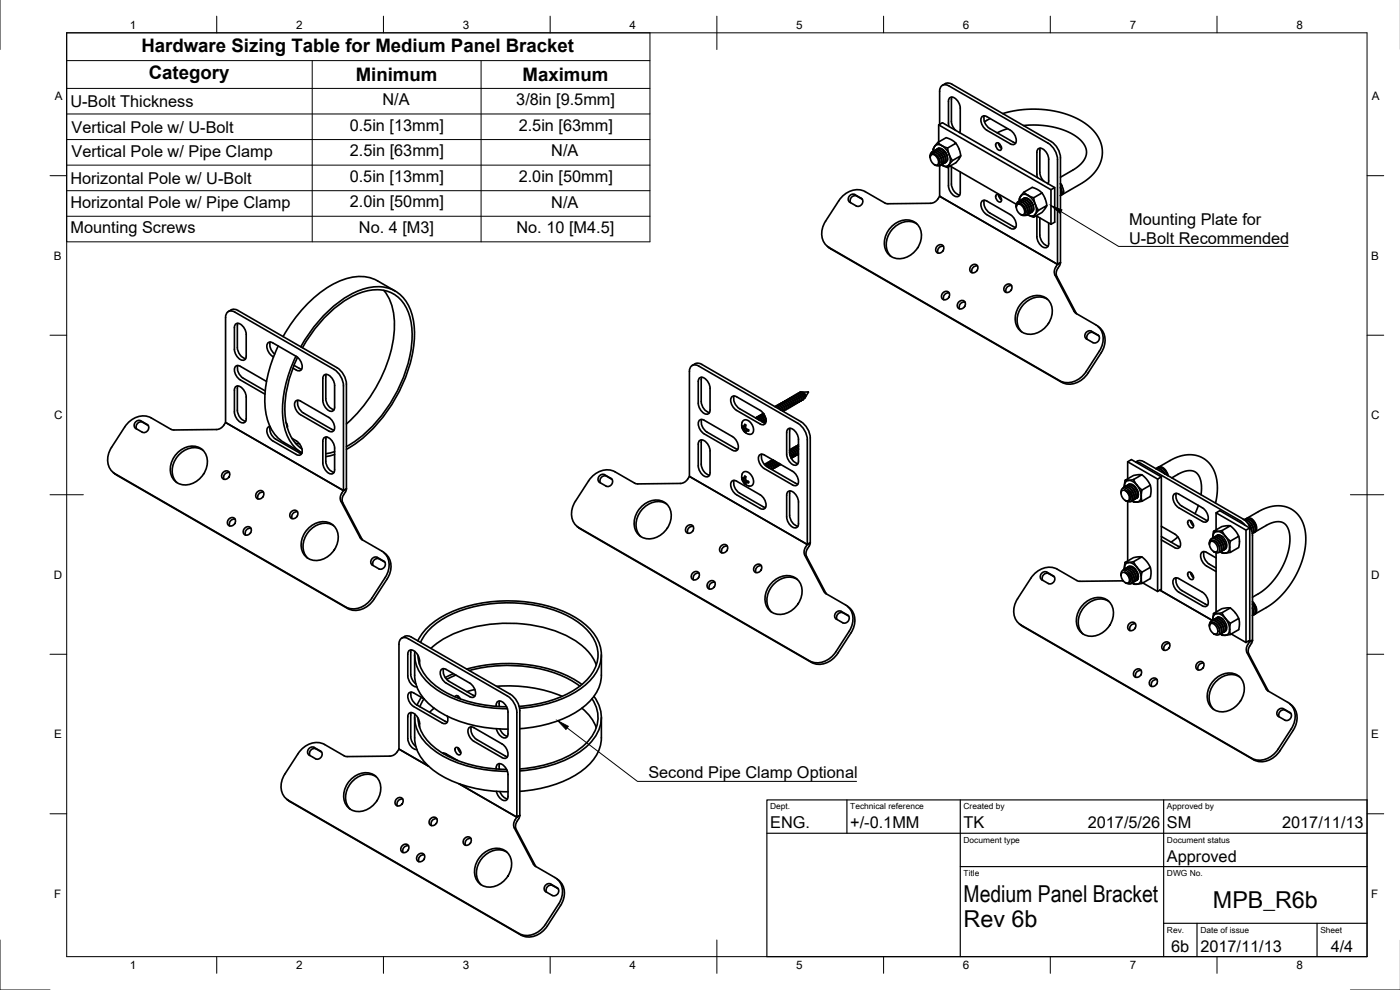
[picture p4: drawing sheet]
<svg xmlns="http://www.w3.org/2000/svg" width="420mm" height="297mm" viewBox="0 0 420 297" stroke-linecap="round" stroke-linejoin="round" font-family="sans-serif">
<!-- layer: Visible -->
<g fill="none" stroke="#000" stroke-width=".5">
<path d="M281.7 37.5v5.1M282 37.3v-9.9a1.73 1.73 0 0 1 .8-1.8 1.73 1.73 0 0 1 2 .2l29.7 17.2a6.3 6.3 0 0 1 2.9 4.9v31.4l.9-.5M282.8 25.6a2.24 2.24 0 0 1 2.9-.3l29.7 17.1a6.3 6.3 0 0 1 2.9 4.9v31.5M284.8 38l-.2-1.1v-6.5a1.18 1.18 0 0 1 .9-1.3 1.18 1.18 0 0 1 1.4 .6l.8 1 .4 1.2 .1 7.1-.2 .8M285.7 29.1l-.1 7.8 .5 1.4 .7 .8M287.8 39.7h.2M294.6 35.1a1.09 1.09 0 0 1 1.5-.1l7.1 4.1a3.4 3.4 0 0 1 1.6 3.9 1.09 1.09 0 0 1-1.6 .2l-7.1-4.1a3.4 3.4 0 0 1-1.5-4zM295.4 34.7a3.5 3.5 0 0 0 1.6 3.9l7.8 4.3M297.2 35.6l-1.8 .9M300.9 34.1l3.9-.9 4.1-.4 4.1 .1 4.1 .6 3.7 1 3.2 1.5 2.9 2 2 2.1 1.3 2.3 .6 2.6-.2 2.6-.9 2.4-1.5 2.1-1.9 1.8-7.6 4.5M302.4 38.6l-3.1 1.2M307.2 37.7l5.6-.1 5 1 2.4 .8 2.1 1.1 1.7 1.2 1.2 1.4 .7 1.3 .2 1.2-.2 1.3-.7 1.3-2.2 2.2-4.7 2.8"/>
<path d="M253 58.7a5.8 5.8 0 0 1 6.7-1.2l5.8 3.4 1 .2 13.3-.2 1.3-.8 .9-1.2 35.4 20.4-.8 1.3-.1 1.5 5.8 11.3 .7 .7 5.9 3.4a5.5 5.5 0 0 1 1 7.9l-3.9 6.1a6.2 6.2 0 0 1-8 2.7l-69.2-39.9a5.5 5.5 0 0 1-1-7.9l3.9-6.2zM255.1 58.6a1.25 1.25 0 0 1 1.4-.2l2 1.1a1.4 1.4 0 0 1 .2 1.8 1.4 1.4 0 0 1-1.7 .5l-2-1.1a1.28 1.28 0 0 1 .1-2.1zM258.8 59.8l-1.7-1a1.46 1.46 0 0 0-1.6 .4 1.46 1.46 0 0 0-.2 1.6M279.4 46.5a1.54 1.54 0 0 1 2 1.2 1.08 1.08 0 0 1 .4 1.1 1.08 1.08 0 0 1-1 .8 2.33 2.33 0 0 1-1.4-3.1zM279.7 45.6l-.5 .6v1M279.7 45.6l.5-.1 .7 .2 1.3 1.2 .5 1.7-.1 .6-.4 .4M279.7 45.6l.5-.1 .6 .3M279.8 46.2l.8 .1 .8 .6 .5 .9 .2 1M279.9 45.5l.6-.3 .7 .1 1.4 1.2 .5 .9 .1 1-.1 .7-.6 .3M280.5 45.2l.5-.3 .8 .1 1.4 1.2 .5 1 .1 .9-.2 .7-.5 .3M280.7 45l.6-.1 .7 .1 1.2 1.2 .7 1.7-.1 .7-.4 .4M280.8 45.8l-.6-.1-.6 .2-.3 .5-.1 .7 .4-.9 1.1 .2 1.1 1.2 .3 1.4-.2 .5-.4 .2-1.1-.3"/>
<path d="M280.8 45.8l1.2 1 .6 1.4-.1 1.2-.9 .3M281 44.9l1-.3 1.2 .6 .9 1.4 .2 1.5M281.3 44.7l.7-.2 .8 .3 .8 .8 .6 .9M281.4 44.6a2.31 2.31 0 0 1 2.8 1.9M281.5 42.7l-1.3 1.8-.1 .9M281.7 44.5l-.1 .1M281.8 46.4l.8 1.4M282 58.9l35.4 20.4 .9-.5M282 49.7v9.2M282.3 46.1l.9 1.4M282.9 45.7l.8 1.5M283.4 45.4l.5 .6"/>
<path d="M283.9 48.7l-.2 .1M284.2 46.5l.1 1.6M284.3 48.1l-.7 .7M284.4 44.4l.5 2M284.6 50.1v5.6a3.4 3.4 0 0 0 2.7 3.3 1.09 1.09 0 0 0 .9-1.2v-6.2M284.9 46.4l.9 1.8M284.9 46.4a2.42 2.42 0 0 1-.7 3.4h-1l-.7-.4 1.9 .9M284.9 46.4a4.2 4.2 0 0 0-3.7-3l-.9 .8-.1 1.1 .6-.1 .6 .2 1.3 1.2 .6 1.6-.1 .7-.4 .4M285.1 49.8l19.9 11.5M285.5 50.1v5.1a3.5 3.5 0 0 0 2.5 3.3M285.8 48.2l2.5-1.5-1.4 2.1-2.5 1.5zM286.9 43l-2.5 1.4-1.7-.7-1.2-1 2.5-1.4 1.6 .7 1.2 .9 .6 .9 .6 1.4 .3 1.5"/>
<path d="M299.1 42.9a1.44 1.44 0 0 1 1.2 2.2 1.44 1.44 0 0 1-1.2-2.2zM299.1 58.4a1.44 1.44 0 0 1 1.2 2.2 1.44 1.44 0 0 1-1.2-2.2zM299.7 43l.2 .7 .7 .8M299.7 58.5l.2 .7 .7 .8M306.3 58.8l-.5 .9 .1 .6M306.3 58.8l-.3 1.5M306.5 59.9l.6-.1 .7 .1 1.3 1.2 .6 1.7-.1 .7-.4 .4M306.9 59.8l.9-.3 1.2 .7 1 1.3 .2 1.5M307.1 59.6l.7-.1 .8 .3 .8 .6 .6 1M307.3 59.5a2.31 2.31 0 0 1 2.7 1.9M307.3 57.7l1.2 .9M307.5 59.4l-.1 .1"/>
<path d="M308.5 58.6l1.3 1.1 .9 1.7M308.5 58.6a1.6 1.6 0 0 0-2.2 .2M310.2 59.3l.5 2.1M311.4 53.3l-.2-1.1v-6.5a1.18 1.18 0 0 1 .8-1.3 1.18 1.18 0 0 1 1.4 .6l.8 1 .5 1.2v7.1l-.2 .8M312.2 44.5l-.1 7.7 .6 1.4 .6 .8M312.7 57.9l-1.2-1-1.7-.7-2.5 1.5-1 1.1M312.7 57.9l1 1.7 .5 2.1M312.7 57.9l-2.5 1.4-1.7-.7M314.3 55h.3M315.4 56.9v10.4M316.5 56.3l-1.1 .6-33.7-19.4 1.1-.7 33.7 19.5v10.4l-1.1 .6M318.3 56.4l.3 1.3-.3 1"/>
<path d="M318.3 55.2l.6 1.1 .3 1M318.3 56.2l.4 1.5-.4 1M318.3 56.2l.3 .7M318.3 55.1l.4 .6-.4-.6M318.3 58.7h.1M319.2 57.3l-.2 .6-.4 .4M319.2 57.3a1.07 1.07 0 0 1-.8 1.2M248.3 73.9l1.1 .8 69.2 40a6.2 6.2 0 0 0 7.9-2.8l4-6.1a5.6 5.6 0 0 0-1.1-8M267.8 67.7a5.1 5.1 0 0 1 8.2 .6 6.8 6.8 0 0 1-7.7 9.1 5 5 0 0 1-2.2-7.3zM275.1 67.2a6.3 6.3 0 0 0-8.8 4.4 5.3 5.3 0 0 0 1.1 5.3M281.3 73.8a1.15 1.15 0 0 1 1.8 0 1.15 1.15 0 0 1-.4 1.8 1.15 1.15 0 0 1-1.8-.1 1.15 1.15 0 0 1 .4-1.7zM283.1 73.9a1.5 1.5 0 0 0-1.6 2"/>
<path d="M291.6 79.7a1.15 1.15 0 0 1 1.7 0 1.15 1.15 0 0 1-.4 1.8 1.15 1.15 0 0 1-1.7-.1 1.15 1.15 0 0 1 .4-1.7zM293.4 79.8a1.5 1.5 0 0 0-1.7 2M294.6 60.4a1.09 1.09 0 0 1 1.5-.1l7.1 4.1a3.4 3.4 0 0 1 1.6 4 1.09 1.09 0 0 1-1.6 .1l-7.1-4.1a3.4 3.4 0 0 1-1.5-4zM295.4 60.1a3.5 3.5 0 0 0 1.6 3.8l7.8 4.3M305.2 61.4a1.54 1.54 0 0 1 2.1 1.2 1.08 1.08 0 0 1 .3 1.1 1.08 1.08 0 0 1-.9 .8 2.33 2.33 0 0 1-1.5-3.1zM305.5 60.6l-.4 .5-.1 1M305.5 60.6l.6-.2 .6 .2 1.3 1.2 .6 1.7-.1 .6-.4 .5M305.5 60.6l.5-.2 .7 .3M305.7 61.1l.7 .1 .8 .6 .6 .9 .1 1M305.8 60.4l.5-.2h.7l1.4 1.2 .5 1.1 .2 .8-.2 .7-.5 .3M306.1 60.2l.5-.1 .7 .2 1.3 1.2 .5 1.7-.1 .6-.4 .4M306.1 60.2l-.1 .1"/>
<path d="M306.3 60.1l.6-.3 .7 .1 1.4 1.2 .5 1 .1 .9-.1 .7-.6 .3M306.7 60.7l-.6-.1-.6 .2-.4 .6-.1 .7 .5-.9 1 .1 1.1 1.2 .3 1.4-.2 .5-.3 .3-1.1-.4M306.7 60.7l1.1 1 .7 1.4-.2 1.2-.3 .3h-.5M307.6 61.3l.8 1.4M308.2 61l.8 1.4M308.3 64.4l.2 .1M308.7 60.6l.9 1.5M309.3 60.3l.4 .6M310 61.4l.2 1.6M310.2 63l-.7 .7 .2-.1M310.7 64.3l-.4 .6a.32 .32 0 0 1-.2 .3 .32 .32 0 0 1-.4-.2l-1.2-.5M310.7 61.4l.5 1a.82 .82 0 0 1 .4 .8 .82 .82 0 0 1-.6 .7l-.3 .4"/>
<path d="M310.7 64.3a1.51 1.51 0 0 1-2.2 .2M310.7 61.4l.4 1.6-.4 1.3M311 64.7l4.4 2.6M311.2 64.9v6.1a3.4 3.4 0 0 0 2.6 3.3 1.09 1.09 0 0 0 .9-1.2v-6.2M311.7 63.1l2.5-1.4-1.5 2-2.5 1.5M312.1 65.4v5.1a3.5 3.5 0 0 0 2.5 3.3M318.3 78.8l-.1 .2a6.5 6.5 0 0 0-1.2 3.6l6.1 11.5M68.3 93.6l-.5 1-.1 .7v31.5l35.4 20.4-.8 1.3-.1 1.5 5.8 11.3 .7 .6 5.9 3.4a5.5 5.5 0 0 1 1 7.9l-3.9 6.2a6.2 6.2 0 0 1-8 2.7l-69.2-40a5.5 5.5 0 0 1-1-7.9l3.9-6.1a6.2 6.2 0 0 1 8-2.7l5.8 3.4 1 .2 13.3-.2 1.3-.8 .9-1.2 35.4 20.4 .9-.5-.9 .5v-31.5a6.3 6.3 0 0 0-2.9-4.9l-29.7-17.1a1.86 1.86 0 0 0-2.2-.1zM68.5 93.5a2.24 2.24 0 0 1 2.9-.3l29.7 17.1a6.3 6.3 0 0 1 2.9 4.9v31.5M70.6 97.4a1.57 1.57 0 0 1 2.4 .6l.6 1.1 .3 1.2v6.5a1.18 1.18 0 0 1-.8 1.3 1.18 1.18 0 0 1-1.5-.6l-1-1.5-.2-1.2v-6.5zM71.4 97l-.2 7.3a3.5 3.5 0 0 0 2.5 3.3M115.2 87.1a17.6 17.6 0 0 1 2.9 14.1 44.1 44.1 0 0 1-14.1 26"/>
<path d="M118.6 87.3l-5.3-3a12.7 12.7 0 0 0-11.6 .1 38.6 38.6 0 0 0-16.7 16.6M283.1 87.8a1.15 1.15 0 0 1 1.7 0 1.15 1.15 0 0 1-.4 1.8 1.15 1.15 0 0 1-1.7-.1 1.15 1.15 0 0 1 .4-1.7zM284.9 87.9a1.5 1.5 0 0 0-1.7 2M287.8 90.5a1.15 1.15 0 0 1 1.8 .1 1.15 1.15 0 0 1-.4 1.7 1.15 1.15 0 0 1-1.8 0 1.15 1.15 0 0 1 .4-1.8zM289.6 90.6a1.5 1.5 0 0 0-1.6 2.1M301.8 85.6a1.15 1.15 0 0 1 1.8 .1 1.15 1.15 0 0 1-.4 1.7 1.15 1.15 0 0 1-1.8-.1 1.15 1.15 0 0 1 .4-1.7zM303.6 85.7a1.5 1.5 0 0 0-1.6 2M307.1 90.4a5.1 5.1 0 0 1 8.2 .6 6.8 6.8 0 0 1-7.7 9.1 5 5 0 0 1-2.3-7.3zM314.4 89.8a6.3 6.3 0 0 0-8.9 4.4 5.3 5.3 0 0 0 1.1 5.4M326.1 99.6a1.25 1.25 0 0 1 1.4-.2l2 1.1a1.4 1.4 0 0 1 .2 1.8 1.4 1.4 0 0 1-1.7 .5l-2-1.1a1.28 1.28 0 0 1 .1-2.1zM70.6 116.2a1.57 1.57 0 0 1 2.4 .6l.6 1.1 .3 1.2v6.5a1.18 1.18 0 0 1-.8 1.3 1.18 1.18 0 0 1-1.5-.6l-1-1.5-.2-1.2v-6.5zM71.4 115.8l-.2 7.3a3.5 3.5 0 0 0 2.5 3.3"/>
<path d="M71.4 109.7a3.5 3.5 0 0 0 1.6 3.8l6.6 3.8M80 114.5l-7.9-4.6a1.18 1.18 0 0 0-1.5 .1 1.18 1.18 0 0 0-.2 1.5l.5 1.2 .7 1 7.9 4.6M81.1 102.6a3.5 3.5 0 0 0 1.3 3.6M82.1 107.1a3.5 3.5 0 0 1-1.8-4.1 1.09 1.09 0 0 1 1.5-.1l7.1 4a3.4 3.4 0 0 1 1.6 4 1.09 1.09 0 0 1-1.6 .1l-1-.6M83.5 103.8a34.3 34.3 0 0 0-3.5 21 12 12 0 0 0 5.3 8l5.3 3.1M88.2 109.6l2.3 1.2M88.8 106.9a34.3 34.3 0 0 0-3.5 21 12 12 0 0 0 5.3 8M89.3 107.2a31.4 31.4 0 0 0-3.1 21.1 11.1 11.1 0 0 0 4.4 6.4M90.3 104a38.4 38.4 0 0 1 17.2-16.7 11.5 11.5 0 0 1 13.7 2.2 19.2 19.2 0 0 1 2.8 15.3 44.8 44.8 0 0 1-18.6 29.2l-1.4 .8M90.8 104.3a37.1 37.1 0 0 1 16.2-16 12 12 0 0 1 12 .5 13.5 13.5 0 0 1 4.7 10.4 41.1 41.1 0 0 1-10.2 26.7l-2.5 2.8-2.7 2.4-4.3 2.9M97.1 112.7a1.57 1.57 0 0 1 2.4 .7l.7 1.1 .2 1.1v6.6a1.18 1.18 0 0 1-.8 1.3 1.18 1.18 0 0 1-1.4-.7l-1.1-1.5-.2-1.2v-6.5zM97.9 112.3l-.1 7.3a3.5 3.5 0 0 0 2.5 3.3"/>
<path d="M207.5 109.8l-.5 1-.1 .7v31.4l35.4 20.5-.8 1.3-.1 1.5 5.8 11.2 .7 .7 5.9 3.4a5.5 5.5 0 0 1 1 7.9l-3.9 6.1a6.2 6.2 0 0 1-8 2.8l-69.2-40a5.5 5.5 0 0 1-1-7.9l3.9-6.1a6.2 6.2 0 0 1 8-2.7l5.9 3.4 .9 .2 13.3-.2 1.3-.8 .9-1.3 35.4 20.5 .9-.5-.9 .5v-31.5a6.3 6.3 0 0 0-2.8-4.9l-29.8-17.1a1.86 1.86 0 0 0-2.2-.1zM207.7 109.7a2.24 2.24 0 0 1 2.9-.4l29.7 17.2a6.3 6.3 0 0 1 2.9 4.9v31.5M209.8 113.6a1.57 1.57 0 0 1 2.4 .6l.7 1.1 .2 1.2v6.5a1.18 1.18 0 0 1-.8 1.3 1.18 1.18 0 0 1-1.4-.6l-1.1-1.5-.2-1.2v-6.6zM210.6 113.2l-.2 7.3a3.5 3.5 0 0 0 2.5 3.3M219.5 119.2a1.09 1.09 0 0 1 1.6-.2l7 4.1a3.4 3.4 0 0 1 1.6 4 1.09 1.09 0 0 1-1.6 .1l-7-4.1a3.4 3.4 0 0 1-1.6-3.9zM220.3 118.8a3.5 3.5 0 0 0 1.6 3.8l7.8 4.3M236.4 119.9l.6-.2 .9 .5 .4 1.1-.2 .3-.3 .1M236.6 119.7h.6l.7 .5 .4 .9-.2 .5M236.9 119.6l.7-.3 .8 .6 .4 1-.1 .4h-.4M237.2 119.4l.6-.1 .7 .6 .4 .9-.3 .5M237.5 119.3l.6-.3 .9 .6 .4 1-.2 .4h-.3M237.6 119.8l.6 .5 .1 .7"/>
<path d="M237.7 119.1l.6-.1 .8 .5 .4 .9-.3 .6M238.1 118.9l.6-.2 .9 .6 .3 1-.1 .3-.4 .1M238.1 119.5l.6 .5 .2 .7M238.3 118.7h.6l.7 .5 .4 .9-.2 .6M238.6 118.6l.7-.2 .8 .5 .4 1.1-.1 .3-.4 .1M238.7 119.2l.6 .5 .1 .6M238.8 118.4h.7l.7 .5 .4 .9-.3 .5M239.2 118.3l.7-.3 .8 .6 .4 1.1-.2 .3h-.3M239.3 118.9l.6 .4 .1 .7M239.4 118.1l.7-.1 .7 .6 .3 .9-.2 .5M239.8 118.5l.6 .5 .2 .7M240.2 117.7l.6 .1 .6 .6 .2 .6-.1 .5"/>
<path d="M240.4 118.2l.6 .5 .1 .7M240.4 117.7l-.4 .1M240.4 117.7l.6 .4 .5 .7v.6l-.4 .2M240.4 117.7l-.6 .3M240.5 117.7h.5l.5 .4 .3 .7-.2 .3M240.7 117.7l1.9-.1-.8 1.5M240.9 117.9l.7 .5 .1 .7M329.8 100.8l-1.7-1a1.46 1.46 0 0 0-1.6 .4 1.46 1.46 0 0 0-.2 1.6M40.8 126.5a1.25 1.25 0 0 1 1.4-.3l2 1.2a1.4 1.4 0 0 1 .2 1.7 1.4 1.4 0 0 1-1.7 .6l-2-1.1a1.28 1.28 0 0 1 .1-2.1zM44.5 127.7l-1.7-1a1.46 1.46 0 0 0-1.6 .4 1.46 1.46 0 0 0-.2 1.6M53.5 135.6a5.1 5.1 0 0 1 8.2 .6 6.8 6.8 0 0 1-7.7 9.1 5 5 0 0 1-2.2-7.3zM60.8 135a6.3 6.3 0 0 0-8.8 4.4 5.3 5.3 0 0 0 1.1 5.4"/>
<path d="M81 128a1.48 1.48 0 0 0-.7 2.2l.8 1.4 .7 .7 7.1 4.1a1.18 1.18 0 0 0 1.6-.1 1.18 1.18 0 0 0 .1-1.5l-.4-1.2a4.9 4.9 0 0 0-2.6-2.1M81.1 128.1a3.6 3.6 0 0 0 1.6 3.7l7.8 4.3M85.9 126.8l.3 .7v.7M86.1 127.8l.2 .1M88.6 120.5a1.09 1.09 0 0 1 1.6-.2l8.5 4.9a3.4 3.4 0 0 1 1.5 4 1.09 1.09 0 0 1-1.5 .1l-8.5-4.9a3.4 3.4 0 0 1-1.6-3.9zM88.7 133l1.2 .2M89.4 120.1a3.5 3.5 0 0 0 1.6 3.8l9.3 5.1M96.9 138.9a3.4 3.4 0 0 0 2.6 3.3 1.09 1.09 0 0 0 .9-1.2v-6.6a3.4 3.4 0 0 0-2.6-3.3 1.09 1.09 0 0 0-.9 1.3v6.5M97.9 131.1l-.1 7.3a3.5 3.5 0 0 0 2.5 3.3M98.2 131.2l-.4 .2M100.4 135.5l-2.6 .6M100.4 136.4l-2.6 .6"/>
<path d="M209.8 132.3a1.57 1.57 0 0 1 2.4 .7l.7 1.1 .2 1.2v6.5a1.18 1.18 0 0 1-.8 1.3 1.18 1.18 0 0 1-1.4-.6l-1.1-1.6-.2-1.1v-6.6zM209.8 126.2a1.09 1.09 0 0 1 1.5-.1l8.5 4.9a3.4 3.4 0 0 1 1.5 3.9 1.09 1.09 0 0 1-1.5 .2l-8.5-4.9a3.4 3.4 0 0 1-1.5-4zM210.6 132l-.2 7.3a3.5 3.5 0 0 0 2.5 3.3M210.6 125.9a3.5 3.5 0 0 0 1.6 3.8l9.2 5.1M222.7 128.2l.2 .3M222.9 128l.2 .1M222.9 128.5l.2 .4M222.9 128l-.2-.2v.4M222.9 128v.1M222.9 128.1a1.2 1.2 0 0 1 .7 1.4M222.9 128.1l-.2 .1M223 126.2l.6-.2 .8 .1 .7 .5 .6 .9 .4 1.8-.2 .6-.6 .4a2.64 2.64 0 0 1-2.3-4.1z"/>
<path d="M223.1 128.9l.2 .4M223.2 128.3l-.3 .2M223.3 127.8l.2-.5 .3 .4a.84 .84 0 0 0 .8 1.2v.4h-.4M223.3 127.8l-.2 .3M223.3 129.3l.2 .3M223.5 128.7l-.4 .2M223.6 127.4l-.1 .6-.4 .1M223.6 127.7l-.3 .1M223.6 129.5l-.1 .1M223.6 129.1l-.3 .2M223.6 129.5h.1M223.7 129.5l.1 .3-.3-.2"/>
<path d="M223.8 129.3l-.1 .2M224.2 129.3h-.4M224.4 129l-.2 .3M224.7 129.2l-.6-.2-.3 .3M226.9 125.5l.7 .4M227 125.2l.5-.1 .6 .3 .7 1.2M227.5 125.7l.6 .5M227.6 124.9l.6-.1 .7 .5 .4 .8-.1 .6v-.7l-.6-.8-.7-.4-.5 .3M227.8 126l-1-.6 .4-.2 .6 .1 .9 1.2M227.8 136.6a1.09 1.09 0 0 1 1.6-.1l8.5 4.9a3.4 3.4 0 0 1 1.5 4 1.09 1.09 0 0 1-1.5 .1l-8.5-4.9a3.4 3.4 0 0 1-1.6-4zM228 124.8l.6-.3 .9 .6 .3 1.1-.1 .3h-.4M228 125.3l.6 .5 .2 .7"/>
<path d="M228.2 124.6h.9l.8 1.1M228.6 125l.6 .5 .1 .7M228.6 136.3a3.5 3.5 0 0 0 1.7 3.8l9.2 5.1M228.7 124.3l.5-.1-.7 .3M229.1 124.1h.1M229.1 124.7l.6 .4M229.9 126.2h.1M229.9 126.2l-.2 .3M229.9 139.1h.6l.6 .4 .4 .7 .1 .6-.2-.8-.6-.7-.7-.2-.5 .2M229.9 139.1h.1M230.2 139l.7-.3 .8 .6 .4 1.1-.2 .3h-.3M230.3 139.6l.5 .4 .2 .5"/>
<path d="M230.4 138.8l.7-.1 .7 .6 .4 .9-.3 .5M230.8 138.7l.6-.3 .9 .6 .3 1.1-.1 .3h-.4M230.8 139.2l.6 .5 .2 .7M231 138.5l.6-.1 .7 .6 .4 .9-.2 .5M231.3 138.4l.7-.3 .8 .6 .4 1-.1 .4h-.4M231.4 138.9l.6 .5 .1 .7M231.9 138h.1M232 138.6l.6 .5 .1 .6M232 138.1l-.5 .1M232.6 122h.8l.8 1M232.7 122h.8l.8 1M232.7 138.4l.6 1-.3 .7"/>
<path d="M233 138.6l.3 .8M233.2 121.7l.6-.1 .6 .4 .5 .7v.7l-.2-.9-.5-.7-.7-.2-.5 .3M233.6 121.5l.6-.2 .8 .5 .5 1.1-.2 .3-.3 .1M233.6 122.1l.6 .4 .2 .6M233.7 139v.6l-.4 .2M233.8 121.3h.6l.7 .5 .4 .9-.2 .6M233.8 139.1l-.2 .7M234.1 121.2l.7-.2 .8 .5 .4 1.1-.1 .3h-.4M234.2 121.8l.6 .5 .1 .6M234.3 139.3l-.5 .1M234.3 139.3l-.2 .1M234.3 121l.7-.1 .7 .6 .4 .9-.3 .5"/>
<path d="M234.7 120.9l.7-.3 .8 .6 .4 1.1-.2 .3h-.3M234.8 121.4l.6 .5 .1 .7M234.9 120.7l.7-.1 .7 .6 .3 .9-.2 .5M235.3 120.6l.6-.3 .9 .6 .3 1-.1 .4h-.4M235.3 121.1l.6 .5 .2 .7M235.5 120.4l.6-.1 .7 .5 .4 .9-.2 .6M235.8 120.2l.7-.2 .8 .6 .4 1-.2 .3-.3 .1M235.9 120.8l.6 .5 .1 .7M236 120h.7l.7 .5 .4 .9-.3 .6M236.3 128.9a1.57 1.57 0 0 1 2.5 .6l.6 1.1 .2 1.2v6.5a1.18 1.18 0 0 1-.8 1.3 1.18 1.18 0 0 1-1.4-.6l-1.1-1.5-.2-1.2v-6.5zM236.4 120.5l.6 .5 .2 .6M237 135.1l.6 .3 .5 .6 .2 .7-.2 .5"/>
<path d="M237 135.7l.7 1.1-.2 .7M237 135.2l.7 .3 .5 .8v.7l-.4 .2M237 135.1l.7-.2 .8 .6 .3 1-.1 .3-.4 .1M237 120.2l.6 .4 .2 .7M237.1 136.5l.1 .5M237.1 128.5l-.1 7.3a3.5 3.5 0 0 0 2.5 3.3M237.2 134.9h.6l.7 .5 .4 .9-.3 .5M237.5 134.8l.7-.3 .8 .6 .4 1.1-.2 .3h-.3M237.6 135.4l.6 .4 .1 .7M237.7 134.6l.7-.1 .7 .6 .4 .9-.3 .5M237.8 136.8l-.2-.6-.6-.5 .7 1 .1 .5-.3 .3M238.1 134.5l.7-.3 .8 .7"/>
<path d="M238.1 135l.6 .5 .2 .7M238.3 134.3l.6-.1 .7 .5M238.7 134.7l.6 .5 .1 .7M238.8 133.9h.8M239.3 134.4l.3 .2M239.4 136.2h.2M239.6 133.5l-.4 .3M239.6 133.5l-.2 .1M239.6 134l-.5-.1-.5 .2M338.4 138.5l9 5.2M340.8 138.6l1.3-.4 1.2 .4 29.8 17.1a6.3 6.3 0 0 1 2.8 4.9v31.5M340.9 138.7l1.5 .4 29.8 17.1 1.5 1.4"/>
<path d="M34 141.8l1.1 .8 69.2 39.9a6.2 6.2 0 0 0 7.9-2.7l4-6.1a5.6 5.6 0 0 0-1.1-8M67 141.7a1.15 1.15 0 0 1 1.8 0 1.15 1.15 0 0 1-.4 1.8 1.15 1.15 0 0 1-1.7-.1 1.15 1.15 0 0 1 .3-1.7zM68.8 155.7a1.15 1.15 0 0 1 1.7 0 1.15 1.15 0 0 1-.4 1.8 1.15 1.15 0 0 1-1.7-.1 1.15 1.15 0 0 1 .4-1.7zM68.8 141.8a1.5 1.5 0 0 0-1.6 2M70.6 155.8a1.5 1.5 0 0 0-1.7 2M73.5 158.4a1.15 1.15 0 0 1 1.8 .1 1.15 1.15 0 0 1-.4 1.7 1.15 1.15 0 0 1-1.8-.1 1.15 1.15 0 0 1 .4-1.7zM75.3 158.5a1.5 1.5 0 0 0-1.6 2M77.3 147.6a1.15 1.15 0 0 1 1.7 0 1.15 1.15 0 0 1-.4 1.8 1.15 1.15 0 0 1-1.7-.1 1.15 1.15 0 0 1 .4-1.7zM79.1 147.7a1.5 1.5 0 0 0-1.7 2M87.5 153.5a1.15 1.15 0 0 1 1.8 0 1.15 1.15 0 0 1-.4 1.8 1.15 1.15 0 0 1-1.8-.1 1.15 1.15 0 0 1 .4-1.7zM89.3 153.6a1.5 1.5 0 0 0-1.6 2M92.8 158.3a5.1 5.1 0 0 1 8.2 .6 6.8 6.8 0 0 1-7.7 9 5 5 0 0 1-2.3-7.2z"/>
<path d="M100.1 157.7a6.3 6.3 0 0 0-8.9 4.4 5.3 5.3 0 0 0 1.1 5.4M104 146.7l-.1 .2a6.5 6.5 0 0 0-1.2 3.5l6.1 11.6M173.2 158l1.1 .8 69.2 39.9a6.2 6.2 0 0 0 7.9-2.7l4-6.1a5.6 5.6 0 0 0-1.1-8M180 142.7a1.25 1.25 0 0 1 1.4-.3l2 1.1a1.4 1.4 0 0 1 .2 1.8 1.4 1.4 0 0 1-1.7 .6l-2-1.2a1.28 1.28 0 0 1 .1-2zM183.7 143.9l-1.7-1a1.46 1.46 0 0 0-1.6 .4 1.46 1.46 0 0 0-.2 1.6M192.8 151.8a5.1 5.1 0 0 1 8.1 .6 6.8 6.8 0 0 1-7.6 9 5 5 0 0 1-2.3-7.2zM200.1 151.2a6.3 6.3 0 0 0-8.9 4.4 5.3 5.3 0 0 0 1.1 5.4M206.3 157.8a1.15 1.15 0 0 1 1.7 .1 1.15 1.15 0 0 1-.4 1.7 1.15 1.15 0 0 1-1.7 0 1.15 1.15 0 0 1 .4-1.8zM208 157.9a1.5 1.5 0 0 0-1.6 2.1M219.5 144.5a1.09 1.09 0 0 1 1.6-.1l7 4.1a3.4 3.4 0 0 1 1.6 3.9 1.09 1.09 0 0 1-1.6 .1l-7-4a3.4 3.4 0 0 1-1.6-4zM220.3 144.1a3.5 3.5 0 0 0 1.6 3.8l7.8 4.4M222.7 143.7l.2 .3"/>
<path d="M222.9 143.6h.2M222.9 144l.2 .4M222.9 143.6l-.2-.3v.4M222.9 143.6v.1M222.9 143.7a1.2 1.2 0 0 1 .7 1.3M222.9 143.7h-.2M223 141.8l.6-.3 .8 .1 .7 .6 .6 .8 .4 1.8-.2 .7-.6 .3a2.64 2.64 0 0 1-2.3-4zM223.1 144.4l.2 .4M223.2 143.8l-.3 .2M223.3 143.3l.2-.4 .3 .3a.84 .84 0 0 0 .8 1.2v.5l-.4-.1M223.3 143.3l-.2 .3M223.3 144.8l.2 .3"/>
<path d="M223.5 144.2l-.4 .2M223.6 142.9l-.1 .6-.4 .1M223.6 143.2l-.3 .1M223.6 145l-.1 .1M223.6 144.7l-.3 .1M223.6 145h.1M223.7 145l.1 .3-.3-.2M223.8 144.8l-.1 .2M224.2 144.8h-.4M224.4 144.6l-.2 .2M224.7 144.7l-.6-.2-.3 .3M230.8 140.4l-.6-.8-.8-.2 .9 .2 .6 .9"/>
<path d="M236.3 147.7a1.57 1.57 0 0 1 2.5 .6l.6 1.1 .2 1.2v6.5a1.18 1.18 0 0 1-.8 1.3 1.18 1.18 0 0 1-1.4-.6l-1.1-1.5-.2-1.2v-6.5zM237.1 147.3l-.1 7.3a3.5 3.5 0 0 0 2.5 3.3M336.7 147.2a1.54 1.54 0 0 1 2 1.2 1.08 1.08 0 0 1 .3 1.2 1.08 1.08 0 0 1-.9 .7 2.33 2.33 0 0 1-1.4-3.1zM336.9 146.5l.5-.4h.7l.8 .4 .7 .8 .6 .9 .2 1-.2 .7-.5 .3M337.3 146.2l.5-.2 .7 .2 1.3 1.2 .6 1.7-.1 .6-.4 .5M337.4 145.9v.2M337.5 147l1.4 .8 .9 1.6M337.5 147l.7 .5 .7 .7 .3 .9v.8M337.5 147l1.2 1.1 .5 1.4-.1 .5-.3 .4-1.1-.2M337.6 146l.6-.3 .7 .1 1.4 1.3 .5 1 .1 .9-.2 .6-.5 .3M337.7 144.1l2.5-1.4 2.5-.3-2.5 1.5zM337.7 144.1l-.3 1.8"/>
<path d="M337.8 145.9l.6-.2 .6 .1 1.4 1.2 .6 1.7-.1 .7-.4 .4M338.2 145.7l.6-.3 .6 .1 1.5 1.2 .5 1 .1 .9-.2 .7-.5 .3M338.4 145.5l.6-.1 .6 .1 1.3 1.2 .7 1.6-.1 .8-.4 .4M338.4 143.7v-5.2l1.1-.6 9 5.2v33.7l-1.1 .7-4.4-2.6M338.4 150.4v17.9M338.6 145.4a1.98 1.98 0 0 1 2.6 1.4l.5 1.4-.2 .8-.4 .5M338.8 147.2l.9 1.5M338.9 145.3l-.2 .1M339.3 147.8l-1-1.1-1-.3-.7 .5-.2 1.1M339.3 147.8l.6 1.6-.1 .7-.4 .4M339.3 147.8l.5 1.6M339.5 146.9l.8 1.4"/>
<path d="M339.7 150.2l.5 .4h1M339.8 149.4l-.3 1-1 .1M339.8 150.2l1.4 .4M340 146.6l.9 1.4M340.2 143.9l1 1.7M340.6 146.2l.8 1.5M341.1 149.5h.1M341.2 145.6l1 1.6 .3 1.6M341.2 145.6a2.42 2.42 0 0 0-3.3-1.1l-.5 1.4M341.2 145.6l.9 .9a.98 .98 0 0 1 .5 1.5l-.1 .8M341.4 149.3h.1M342.5 148.8a1.6 1.6 0 0 1-1.3 1.8"/>
<path d="M342.5 148.8l.1 .9a.43 .43 0 0 1 .1 .5 .43 .43 0 0 1-.4 .3l-1.1 .1M342.7 142.4l1.5 1.5 1 1.7M345.2 145.6l.2 1.5-.2 1.9-2.5 1.4M345.2 145.6l-2.5 1.4M347.2 140.5l.7-.3 1 .4 .9 .9 .6 1.1M347.4 140.3l.7-.1 1 .4 .8 .9 .6 1.2M347.6 140.2a2.07 2.07 0 0 1 2.7 1.6l.3 .9M347.7 140.1l4.5-2.5 3-1 3.3-.1 2.8 1.1 1.2 .9 1 1.2 1.4 3.1 .5 3.8-.6 4.4M348.5 157.9l4 2.3a3.4 3.4 0 0 1 1.6 4 1.09 1.09 0 0 1-1.6 .1l-4-2.3M348.5 143.1l-1.1 .6v33.8M349 141.4l.6 .8M349.4 142.1l-1.2-1.3-.7-.2h-.6l.6-.1 .8 .3 1.3 1.4"/>
<path d="M351.7 143.4l2.4-1.4 1.7-.6 1.5-.2 1.3 .4 1.1 1 .6 1.5 .3 2-.2 2.3M352.2 148.4a1.09 1.09 0 0 1 1.6-.1l7 4.1a3.4 3.4 0 0 1 1.6 3.9 1.09 1.09 0 0 1-1.6 .1l-7-4a3.4 3.4 0 0 1-1.6-4zM353 148a3.5 3.5 0 0 0 1.7 3.8l7.8 4.4M356.7 156.2a1.44 1.44 0 0 1 1.2 2.1 1.44 1.44 0 0 1-1.2-2.1zM357.3 156.2l.2 .7 .7 .9M357.4 156.3l-.1 .2M359.6 151.7l-1 2.4M364.2 159.4l-.2 2M365 153.9v5.1M365.2 159.4l.9-.1a.57 .57 0 0 1 .6-.1 .57 .57 0 0 1 .3 .6l.8 1.1M365.2 159.4l1.3 .4 1.3 1.1M365.2 159.4a1.65 1.65 0 0 0-1.2 2"/>
<path d="M366.7 159.2l2.5-1.4-2.5 .2-2.5 1.4h1M369.2 157.8l1.5 1.4 1.1 1.7-2.5 1.4M373.4 156l.6-.3 .7 .1 1.4 1.2 .6 1.9-.2 .7-.5 .3M373.5 156l1.2 .3 1 1.2 .5 1.5-.3 1 .3-1-.5-1.5-1.1-1.1-1.1-.4M373.6 155.8l.6-.1 .6 .1 1.4 1.2 .6 1.7-.1 .7-.4 .4M374 155.7l.9-.3 1.1 .6 .8 1.4v1.4M374.2 155.5l4.2-2.4 2.2-.9 2.7-.4 2.5 .2 2.3 1.1 1.9 1.9 1.2 2.4 .6 3.1v3.4l-.8 3.5-1.3 3.7-2 3.6-2.1 2.9-2.6 2.6-2.2 1.6-4.1 2.4M374.4 156.9l.9 1.1 .4 1.3M374.7 157.2l.8 1.4M374.8 157.4l.7 1.3M375.1 158.4l-1.2 .7-8.9-5.2 1.1-.7 9 5.2v33.7l-1.2 .7v-33.7M375.3 156.9l.8 1.4"/>
<path d="M375.5 155.6a3.1 3.1 0 0 1 1.3 3.9l-.3 .2M375.8 156.5l.9 1.5M376.7 159.6l4.8-2.7 1.6-.4 1.4 .1 1.2 .6 .8 1.2 .5 1.7 .1 2.2-.3 2.5-.7 2.4-1.1 2.5-1.4 2.5-1.7 2.3-1.7 1.8-1.8 1.4-2.5 1.5M111.8 167.5a1.25 1.25 0 0 1 1.4-.3l2 1.2a1.4 1.4 0 0 1 .2 1.7 1.4 1.4 0 0 1-1.7 .6l-2-1.2a1.28 1.28 0 0 1 .1-2zM115.5 168.7l-1.7-1a1.46 1.46 0 0 0-1.6 .4 1.46 1.46 0 0 0-.2 1.6M208 171.8a1.15 1.15 0 0 1 1.8 .1 1.15 1.15 0 0 1-.4 1.7 1.15 1.15 0 0 1-1.8 0 1.15 1.15 0 0 1 .4-1.8zM209.8 171.9a1.5 1.5 0 0 0-1.7 2.1M212.7 174.6a1.15 1.15 0 0 1 1.8 0 1.15 1.15 0 0 1-.4 1.8 1.15 1.15 0 0 1-1.8-.1 1.15 1.15 0 0 1 .4-1.7zM214.5 174.7a1.5 1.5 0 0 0-1.6 2M216.5 163.7a1.15 1.15 0 0 1 1.8 .1 1.15 1.15 0 0 1-.4 1.7 1.15 1.15 0 0 1-1.8 0 1.15 1.15 0 0 1 .4-1.8zM218.3 163.8a1.5 1.5 0 0 0-1.7 2.1M226.7 169.6a1.15 1.15 0 0 1 1.8 .1 1.15 1.15 0 0 1-.4 1.7 1.15 1.15 0 0 1-1.8 0 1.15 1.15 0 0 1 .4-1.8z"/>
<path d="M228.5 169.8a1.5 1.5 0 0 0-1.6 2M232 174.5a5.1 5.1 0 0 1 8.2 .6 6.8 6.8 0 0 1-7.7 9 5 5 0 0 1-2.3-7.2zM239.3 173.9a6.3 6.3 0 0 0-8.9 4.4 5.3 5.3 0 0 0 1.1 5.3M243.2 162.9l-.1 .2a6.5 6.5 0 0 0-1.2 3.5l6.1 11.6M312.7 171.9a1.25 1.25 0 0 1 1.5-.3l1.9 1.2a1.4 1.4 0 0 1 .2 1.7 1.4 1.4 0 0 1-1.7 .6l-1.9-1.1a1.28 1.28 0 0 1 0-2.1zM316.4 173.1l-1.7-1a1.46 1.46 0 0 0-1.5 .4 1.46 1.46 0 0 0-.3 1.6M336.7 171.9a1.54 1.54 0 0 1 2 1.2 1.08 1.08 0 0 1 .3 1.1 1.08 1.08 0 0 1-.9 .8 2.33 2.33 0 0 1-1.4-3.1zM336.9 171.2l.5-.4 .7-.1 .8 .4 .7 .8 .6 1 .2 1-.2 .7-.5 .3M337.1 174.3l-13.3 .1-6.5-3.6a6.2 6.2 0 0 0-7.9 2.7l-4 6.1a5.5 5.5 0 0 0 1 7.9l69.2 40a6.2 6.2 0 0 0 8-2.7l3.9-6.1a5.5 5.5 0 0 0-1-8l-5.9-3.4-.6-.6-5.9-11.3 .1-1.5 .8-1.3-.4-.2 .4 .2 .9-.5M337.3 170.8l.5-.1 .7 .1 1.3 1.2 .6 1.8-.1 .6-.4 .4M337.4 170.6v.1M337.5 171.7l1.4 .7 .9 1.7"/>
<path d="M337.5 171.7l.8 .4 .6 .8 .3 .9v.7M337.5 171.7l1.2 1 .5 1.4-.1 .6-.3 .3-1.1-.2M337.6 170.7l.6-.3 .7 .1 1.4 1.2 .5 1 .1 .9-.2 .7-.5 .3M337.7 168.8l-.3 1.8M337.7 168.8h1M337.8 170.5l.6-.2 .6 .2 1.4 1.1 .6 1.8-.1 .7-.4 .4M338.2 170.4l.6-.3h.6l1.5 1.3 .5 1 .1 .9-.2 .6-.5 .3M338.4 170.2l.6-.2 .6 .2 1.3 1.1 .7 1.8-.1 .6-.4 .4M338.6 170.1a1.98 1.98 0 0 1 2.6 1.3l.5 1.5-.2 .7-.4 .5M338.7 168.8l.8-.1a.57 .57 0 0 1 .7-.1 .57 .57 0 0 1 .3 .5l.7 1.1M338.7 168.8l1.3 .3 1.2 1.1M338.7 168.8a1.51 1.51 0 0 0-1.3 1.8"/>
<path d="M338.8 171.8l.9 1.5M338.9 169.9l-.2 .1M339.3 172.4l.6 1.6-.1 .7-.4 .4M339.3 172.4l-1-1-1-.3-.7 .4-.2 1.1M339.3 172.4l.5 1.7M339.5 171.5l.8 1.5M339.7 174.9l.5 .4h1M339.8 174.1l-.3 1h-1M339.8 174.9l1.4 .4M340 171.2l.9 1.5M340.2 168.5l2.5-1.4-2.5 .2-2.5 1.5M340.6 170.9l.8 1.4"/>
<path d="M341.2 170.2a4.2 4.2 0 0 1 .8 4.7l-.8 .4M341.2 170.2l1.5 1.5 2.5-1.5M341.4 173.9h.1M342.7 167.1l1.5 1.4 1 1.7M342.7 171.7l-.2 1.8 .2 1.5M345.2 170.2l.2 1.6-.2 1.8-2.5 1.4-1.5 .3M348.1 177.1l15.8 9.1 .7-.3 1.1 .4 .9 .9 .5 1.2v1.1l-.6 .5M348.5 161l5.6 3M352.2 173.7a1.09 1.09 0 0 1 1.6-.1l7 4.1a3.4 3.4 0 0 1 1.6 3.9 1.09 1.09 0 0 1-1.6 .2l-7-4.1a3.4 3.4 0 0 1-1.6-4zM353 173.4a3.5 3.5 0 0 0 1.7 3.8l7.8 4.3M353.5 161.1l-2.1 1.5M356.7 171.7a1.44 1.44 0 0 1 1.2 2.2 1.44 1.44 0 0 1-1.2-2.2z"/>
<path d="M357.3 171.8l.2 .7 .7 .8M361.4 165.5a3.5 3.5 0 0 0 1.6 3.8l2 1.2M363 163.3l.2-.9 .7-.3 .9 .3 .8 1 .5 1.2-.2 1-.7 .3-.9-.4M363 163l.2-.9 .5-.5h.9l.9 .7 .8 1.1 .3 1.1-.2 .9-.6 .3M363.2 162.6a1.54 1.54 0 0 1 2.1 1.1 1.08 1.08 0 0 1 .3 1.2 1.08 1.08 0 0 1-1 .7 2.33 2.33 0 0 1-1.4-3zM363.5 161.7l.6-.2 .7 .2 1.2 1.1 .7 1.7-.1 .7-.3 .4M363.9 161.5l.5-.3 .8 .1 1.4 1.2 .6 1.9-.2 .7-.5 .3M364.1 161.3l.5-.1 .7 .1 1.4 1.2 .6 1.8-.2 .6-.3 .4M364.2 165.5h.1M364.4 161.2l.6-.3 .7 .1 1.4 1.2 .5 1 .1 .9-.2 .7-.5 .3M364.5 162.3l1 .9 .5 1.3M364.7 161l.5-.1 .7 .1 1.3 1.2 .6 1.7-.1 .7-.4 .4"/>
<path d="M365 167.4l-2.9-1.7a1.18 1.18 0 0 0-1.5 .1 1.18 1.18 0 0 0-.2 1.5l.4 1.2 .8 1 3.4 2M365 165.8v17.8M365 160.9l.9-.3 1 .5M365.3 160.7h-.1M365.6 160.5v.1M365.7 160.5l-.4 .2M365.7 160.5l1.2 .6M365.7 160.5l-.4 .1M365.7 162.4l.9 1.4M366.3 162l.8 1.5M366.3 165.6h-.1M366.3 165.6l.4 .3 1.1 .1"/>
<path d="M366.4 165.5l1.4 .5M366.8 161.7l.9 1.5M366.9 161.1a2.9 2.9 0 0 1 .9 3.6l-.3 .1M367.8 160.9l.8 .9a.98 .98 0 0 1 .5 1.5l-.1 .9M367.8 160.9l.9 1.6 .3 1.7M367.8 164.7l-.2 .1M369 164.2l.3 1.5M369 164.2a1.6 1.6 0 0 1-1.2 1.8M369.3 165.7l-1.5 .3M371.8 160.9l.2 1.6-.2 1.8-2.5 1.4M120.6 191.5a2.24 2.24 0 0 1 2.8-.3l29.8 17.1a6.3 6.3 0 0 1 2.8 4.9v31.5M123.4 195l-.1 7.8 .7 1.6 .8 .8"/>
<path d="M124.4 196.5v6.1a12.7 12.7 0 0 0 6 10 37.6 37.6 0 0 0 22.1 6.2M124.5 195.5a11.9 11.9 0 0 0 5.1 10.3 37.3 37.3 0 0 0 22.7 6.8M125.4 192.3a20.8 20.8 0 0 1 12.4-9.6 44.7 44.7 0 0 1 34.3 2.2 15.3 15.3 0 0 1 8.3 10.3 11.9 11.9 0 0 1-5.6 11 35.8 35.8 0 0 1-18.9 6.3M125.4 196.6a12.3 12.3 0 0 0 5.8 9.5 36 36 0 0 0 20.8 6M125.9 199.4a3.7 3.7 0 0 0-2.6-4.4 1.09 1.09 0 0 0-.9 1.3v6.5a3.3 3.3 0 0 0 2.7 3.3M126.2 192.8a20.1 20.1 0 0 1 12.7-9.8 43.1 43.1 0 0 1 32.3 2.2 14.9 14.9 0 0 1 8.2 9.9 11.4 11.4 0 0 1-5.3 10.7 34.5 34.5 0 0 1-18.3 6.1M129.3 194.5a32.4 32.4 0 0 1 20.1-7.4 38.1 38.1 0 0 1 24.6 6.1 14 14 0 0 1 5 6.3M180.5 196.5v6.1a12.5 12.5 0 0 1-5.6 9.7 35.7 35.7 0 0 1-18.9 6.3M251 183.7a1.25 1.25 0 0 1 1.4-.3l2 1.1a1.4 1.4 0 0 1 .2 1.8 1.4 1.4 0 0 1-1.7 .6l-1.9-1.2a1.28 1.28 0 0 1 0-2zM254.7 184.9l-1.7-1a1.46 1.46 0 0 0-1.6 .4 1.46 1.46 0 0 0-.2 1.6M305.9 187.2l1.1 .8 69.2 40a6.2 6.2 0 0 0 8-2.8l3.9-6.1a5.6 5.6 0 0 0-1.1-8M325.5 181a5.1 5.1 0 0 1 8.1 .6 6.8 6.8 0 0 1-7.6 9.1 5 5 0 0 1-2.3-7.3z"/>
<path d="M332.8 180.4a6.3 6.3 0 0 0-8.9 4.4 5.3 5.3 0 0 0 1.1 5.4M339 187.1a1.15 1.15 0 0 1 1.7 0 1.15 1.15 0 0 1-.4 1.8 1.15 1.15 0 0 1-1.7-.1 1.15 1.15 0 0 1 .4-1.7zM340.8 187.2a1.5 1.5 0 0 0-1.7 2M349.2 193a1.15 1.15 0 0 1 1.8 0 1.15 1.15 0 0 1-.4 1.8 1.15 1.15 0 0 1-1.8-.1 1.15 1.15 0 0 1 .4-1.7zM351 193.1a1.5 1.5 0 0 0-1.6 2M359.4 198.9a1.15 1.15 0 0 1 1.8 0 1.15 1.15 0 0 1-.4 1.8 1.15 1.15 0 0 1-1.8-.1 1.15 1.15 0 0 1 .4-1.7zM361.2 199a1.5 1.5 0 0 0-1.6 2M363 187.9l.2-.9 .7-.3 .9 .4 .8 .9 .5 1.2-.2 1-.6 .3-1-.3M363 187.6l.2-.9 .5-.5 .8 .1 1 .6 .8 1.1 .3 1.1-.2 .9-.6 .4M363.2 187.2a1.54 1.54 0 0 1 2.1 1.2 1.08 1.08 0 0 1 .3 1.1 1.08 1.08 0 0 1-1 .8 2.33 2.33 0 0 1-1.4-3.1zM363.5 186.3l.6-.2 .7 .2 1.2 1.1 .7 1.8-.1 .7-.4 .4M364 185.9v.2"/>
<path d="M364.1 186l.5-.2 .7 .2 1.3 1.1 .7 1.8-.2 .6-.3 .5M364.2 190.1l.1 .1M364.4 185.8l.5-.2h.8l1.4 1.3 .5 1 .1 .9-.2 .6-.5 .3M364.5 186.9l1 .9 .5 1.4M364.7 185.7l.5-.2 .7 .2 1.3 1.2 .6 1.7-.1 .7-.4 .3M365 185.5l.9-.3 1 .5M365.2 184.1h-.7a.32 .32 0 0 0-.4 .1 .32 .32 0 0 0 0 .4l-.1 1.3M365.2 184.1a1.51 1.51 0 0 0-1.2 1.8M365.2 184.1a4.7 4.7 0 0 1 3.6 5.8 1.57 1.57 0 0 1-2.4 .3M365.3 185.3h-.1M365.6 185.2h.1M365.7 185.2l-.4 .1"/>
<path d="M365.7 185.2l1.2 .5M365.7 187l.9 1.5M366.3 186.7l.8 1.4M366.7 183.8l.9 1.5 1 1.1a1.17 1.17 0 0 1 .5 1.8l.2 2.2M366.8 186.4l.9 1.4M366.9 185.7a2.9 2.9 0 0 1 .9 3.6l-.3 .2M367.8 189.4h-.2M369.2 182.4l-2.5 .2-2.5 1.5M369.2 182.4l-2.5 1.4-1.5 .3M369.2 182.4l1.5 1.4 1.1 1.8M369.3 187l2.5-1.4 .2 1.5-.2 1.8-2.5 1.5-2.2 .2-.8-.4M369.5 190.2l4.4 2.6"/>
<path d="M375.9 180.5a2.93 2.93 0 0 1 .9 3.7l-.3 .1M375.9 192.1l-.9 .5v-.4M375.9 182.6l.3 1.2-.3 .9 .3-.9-.3-1.4 .2 .6M375.9 181.4l.6 1 .2 1-.1 .8-.6 .3M375.9 180.6l.9 1.4v1.4M375.9 192.1v.2a6.5 6.5 0 0 0-1.3 3.5l6.1 11.6M376.4 184.4h-.1M376.7 182.6l-.8-1.3 .9 1.8-.1 .8-.3 .5M123.4 213.8l-.1 7.8 .7 1.6 .8 .8M123.4 207.7a3.5 3.5 0 0 0 1.6 3.8l9.3 5.1M124.4 215.3v6.1a12.7 12.7 0 0 0 6 10 37.6 37.6 0 0 0 22.1 6.2M124.5 214.3a11.9 11.9 0 0 0 5.1 10.3 37.3 37.3 0 0 0 22.7 6.8"/>
<path d="M125.4 215.4a12.3 12.3 0 0 0 5.8 9.5 36 36 0 0 0 20.8 6M125.9 218.2a3.7 3.7 0 0 0-2.6-4.4 1.09 1.09 0 0 0-.9 1.3v6.5a3.3 3.3 0 0 0 2.7 3.3M126.5 209.2l-1.3 2.4M127.2 209.7l-1.2 2.3M127.3 209.7l-3.1-1.8a1.18 1.18 0 0 0-1.6 .1 1.18 1.18 0 0 0-.2 1.5l.9 1.7 .9 .8 8.4 4.9a1.17 1.17 0 0 0 1.6-.1 1.17 1.17 0 0 0 .2-1.5l-.2-.4M130.3 212.5l-1.4 1.2M132.4 201a1.09 1.09 0 0 1 1.5-.1l7.1 4a3.4 3.4 0 0 1 1.5 4 1.09 1.09 0 0 1-1.5 .1l-7.1-4.1a3.4 3.4 0 0 1-1.5-3.9zM133.2 200.6a3.5 3.5 0 0 0 1.6 3.8l7.8 4.4M136.1 202.1l-2.5 1.2M136.6 209.1l.2-.4 .5 .1 .9 .9M136.8 202.5l-2.7 1.3M137.4 208.8l.2 .7"/>
<path d="M140.1 200.8a44.7 44.7 0 0 1 31.8 2.8l2.7 1.8M140.7 218.5a1.09 1.09 0 0 1 1.5-.2l8.5 4.9a3.4 3.4 0 0 1 1.5 4 1.09 1.09 0 0 1-1.5 .1l-8.5-4.9a3.4 3.4 0 0 1-1.5-3.9zM140.8 201.2a42.9 42.9 0 0 1 30.4 2.8l2.8 1.9M141.5 218.1a3.5 3.5 0 0 0 1.6 3.8l9.2 5.1M142.5 206.9l-2.4 .6M148.9 211.9a1.23 1.23 0 0 1 .7-1.5 1.23 1.23 0 0 1 1.6 .5l.7 1 .5 1.1 .1 7.2a1.12 1.12 0 0 1-.7 1.2 1.12 1.12 0 0 1-1.3-.4l-1.1-1.3-.4-1.1M149 205.9a42.7 42.7 0 0 1 19.7 3M150 210.3l-.2 1.7M150 218.7l1 1.5 1.3 .7M174.6 212.5a13.7 13.7 0 0 1 4.4 5.8M177.7 209.7a10 10 0 0 1-2 13.5 32 32 0 0 1-19.7 7.5M178.2 208.9a10.4 10.4 0 0 1-1.4 14.4 32.9 32.9 0 0 1-20.8 8"/>
<path d="M180.5 215.3v6.1a12.5 12.5 0 0 1-5.6 9.7 35.7 35.7 0 0 1-18.9 6.3M340.7 201.1a1.15 1.15 0 0 1 1.8 0 1.15 1.15 0 0 1-.4 1.8 1.15 1.15 0 0 1-1.8-.1 1.15 1.15 0 0 1 .4-1.7zM342.5 201.2a1.5 1.5 0 0 0-1.6 2M345.4 203.8a1.15 1.15 0 0 1 1.8 .1 1.15 1.15 0 0 1-.4 1.7 1.15 1.15 0 0 1-1.8-.1 1.15 1.15 0 0 1 .4-1.7zM347.2 203.9a1.5 1.5 0 0 0-1.6 2M364.7 203.7a5.1 5.1 0 0 1 8.2 .6 6.8 6.8 0 0 1-7.7 9 5 5 0 0 1-2.2-7.2zM372 203.1a6.3 6.3 0 0 0-8.9 4.4 5.3 5.3 0 0 0 1.2 5.4M383.7 212.9a1.25 1.25 0 0 1 1.5-.3l1.9 1.2a1.4 1.4 0 0 1 .2 1.7 1.4 1.4 0 0 1-1.7 .6l-1.9-1.2a1.28 1.28 0 0 1 0-2zM387.4 214.1l-1.7-1a1.46 1.46 0 0 0-1.5 .4 1.46 1.46 0 0 0-.3 1.6M86 239.8l1.1 .8 69.2 39.9a6.2 6.2 0 0 0 8-2.7l3.9-6.1a5.6 5.6 0 0 0-1.1-8M92.8 224.5a1.25 1.25 0 0 1 1.5-.3l1.9 1.2a1.4 1.4 0 0 1 .2 1.7 1.4 1.4 0 0 1-1.7 .6l-1.9-1.2a1.28 1.28 0 0 1 0-2zM96.5 225.7l-1.7-1a1.46 1.46 0 0 0-1.5 .4 1.46 1.46 0 0 0-.3 1.6"/>
<path d="M105.6 233.6a5.1 5.1 0 0 1 8.2 .6 6.8 6.8 0 0 1-7.7 9.1 5 5 0 0 1-2.3-7.3zM112.9 233a6.3 6.3 0 0 0-8.9 4.4 5.3 5.3 0 0 0 1.1 5.4M119.1 239.7a1.15 1.15 0 0 1 1.8 0 1.15 1.15 0 0 1-.4 1.7 1.15 1.15 0 0 1-1.8 0 1.15 1.15 0 0 1 .4-1.7zM119.7 224.8v-31.5a1.73 1.73 0 0 1 .9-1.8 1.73 1.73 0 0 1 2 .2l29.7 17.1a6.3 6.3 0 0 1 2.8 4.9v31.5l.9-.5M119.7 224.8l-.8 1.2-1.4 .8-13.3 .2-.9-.2-5.9-3.4a6.2 6.2 0 0 0-7.9 2.7l-4 6.1a5.5 5.5 0 0 0 1.1 7.9l69.2 40a6.2 6.2 0 0 0 7.9-2.7l4-6.2a5.5 5.5 0 0 0-1.1-7.9l-5.9-3.4-.6-.6-5.9-11.3 .1-1.5 .8-1.3-17.4-10.1 17.4 10.1 .9-.5M119.7 224.8l8.9 5.1M120.9 239.8a1.5 1.5 0 0 0-1.7 2M132.8 226l1.1 .2 3.5 2M133.2 225.9l-.1 .2M136.8 224.3a1.44 1.44 0 0 1 1.2 2.2 1.44 1.44 0 0 1-1.2-2.2zM137.4 224.3l.2 .8 .7 .8M148.9 230.7a1.23 1.23 0 0 1 .7-1.5 1.23 1.23 0 0 1 1.6 .5l.7 1 .5 1.1 .1 7.2a1.12 1.12 0 0 1-.7 1.2 1.12 1.12 0 0 1-1.3-.4l-1.1-1.3-.4-1.1"/>
<path d="M150 229.1l-.2 1.7M150 237.5l1 1.5 1.3 .7M120.8 253.7a1.15 1.15 0 0 1 1.8 0 1.15 1.15 0 0 1-.4 1.7 1.15 1.15 0 0 1-1.8 0 1.15 1.15 0 0 1 .4-1.7zM122.6 253.8a1.5 1.5 0 0 0-1.6 2M125.6 256.4a1.15 1.15 0 0 1 1.7 .1 1.15 1.15 0 0 1-.4 1.7 1.15 1.15 0 0 1-1.7-.1 1.15 1.15 0 0 1 .4-1.7zM127.3 256.5a1.5 1.5 0 0 0-1.6 2M129.3 245.6a1.15 1.15 0 0 1 1.8 0 1.15 1.15 0 0 1-.4 1.8 1.15 1.15 0 0 1-1.8-.1 1.15 1.15 0 0 1 .4-1.7zM131.1 245.7a1.5 1.5 0 0 0-1.6 2M139.5 251.5a1.15 1.15 0 0 1 1.8 0 1.15 1.15 0 0 1-.4 1.8 1.15 1.15 0 0 1-1.8-.1 1.15 1.15 0 0 1 .4-1.7zM141.3 251.6a1.5 1.5 0 0 0-1.6 2M144.9 256.3a5.1 5.1 0 0 1 8.1 .6 6.8 6.8 0 0 1-7.6 9 5 5 0 0 1-2.3-7.2zM152.2 255.7a6.3 6.3 0 0 0-8.9 4.4 5.3 5.3 0 0 0 1.1 5.3"/>
<path d="M156 244.7v.2a6.5 6.5 0 0 0-1.2 3.5l6 11.6M163.8 265.5a1.25 1.25 0 0 1 1.5-.3l1.9 1.2a1.4 1.4 0 0 1 .2 1.7 1.4 1.4 0 0 1-1.7 .6l-1.9-1.2a1.28 1.28 0 0 1 0-2zM167.5 266.7l-1.7-1a1.46 1.46 0 0 0-1.5 .4 1.46 1.46 0 0 0-.3 1.6"/>
</g>
<!-- layer: Border -->
<g fill="none" stroke="#000" stroke-width=".3">
<path d="M0 -.1v15M20 9.9h390.3v277.1h-390.3zM65 4.8v5.1M115.1 4.8v5.1M165.1 4.8v5.1M215.1 4.8v10.1M265.2 4.8v5.1M315.2 4.8v5.1M365.2 4.8v5.1M15 52.7h5M410.3 52.7h5M15 100.6h5"/>
<path d="M410.3 100.6h5M15 148.4h10M405.3 148.4h10M15 196.3h5M410.3 196.3h5M15 244.2h5M410.3 244.2h5M0 282v15h15M65 287v5M115.1 287v5M165.1 287v5M215.1 282v10"/>
<path d="M265.2 287v5M315.2 287v5M365.2 287v5M405.3 297h14.9"/>
</g>
<!-- layer: TitleBlock -->
<path d="M230.2 240h180.1v47h-180.1zM230.2 250h180.1M254.2 240v10M288.2 240v47M349.2 240v47M288.2 260h122.1M349.2 277h61.1M359.2 277v10M395.3 277v10" fill="none" stroke="#000" stroke-width=".35"/>
<!-- layer: BOM -->
<path d="M20 9.9h175.1v62.7h-175.1zM20 18.2h175.1M93.7 18.2v54.4M144.4 18.2v54.4M20 26.5h175.1M20 34.2h175.1M20 41.9h175.1M20 49.5h175.1M20 57.2h175.1M20 64.9h175.1" fill="none" stroke="#000" stroke-width=".3"/>
<!-- layer: Annotations -->
<path d="M315.4 61.7l3.3 1.3-.6 1zM167.4 216.3l3.2 1.6-.7 1z" fill="#000" stroke="#000" stroke-width=".3"/>
<path d="M318.4 63.5l17.3 10.4h50.9M170.2 218.4l21.1 16h65.8" fill="none" stroke="#000" stroke-width=".3"/>
<g font-size="7">
<text x="289.2" y="270.5">Medium Panel Bracket</text>
<text x="364" y="272.5">MPB_R6b</text>
<text x="289.2" y="278">Rev 6b</text>
</g>
<g font-size="5.6">
<text x="42.4" y="15.5">Hardware Sizing Table for Medium Panel Bracket</text>
<text x="44.6" y="23.8">Category</text>
<text x="106.7" y="24.3">Minimum</text>
<text x="156.8" y="24.3">Maximum</text>
</g>
<g font-size="4.9">
<text x="21.1" y="32.1">U-Bolt Thickness</text>
<text x="114.8" y="31.6">N/A</text>
<text x="155" y="31.6">3/8in [9.5mm]</text>
<text x="21.5" y="39.8">Vertical Pole w/ U-Bolt</text>
<text x="105" y="39.2">0.5in [13mm]</text>
<text x="155.7" y="39.2">2.5in [63mm]</text>
<text x="21.5" y="47">Vertical Pole w/ Pipe Clamp</text>
<text x="105" y="46.9">2.5in [63mm]</text>
<text x="165.4" y="46.9">N/A</text>
<text x="21.1" y="55.1">Horizontal Pole w/ U-Bolt</text>
<text x="105" y="54.6">0.5in [13mm]</text>
<text x="155.7" y="54.6">2.0in [50mm]</text>
<text x="21.1" y="62.3">Horizontal Pole w/ Pipe Clamp</text>
<text x="105" y="62.2">2.0in [50mm]</text>
<text x="165.4" y="62.3">N/A</text>
<text x="21.2" y="70">Mounting Screws</text>
<text x="107.7" y="69.9">No. 4 [M3]</text>
<text x="155" y="69.9">No. 10 [M4.5]</text>
<text x="338.9" y="67.4">Mounting Plate for</text>
<text x="338.8" y="73.2">U-Bolt Recommended</text>
<text x="194.6" y="233.5">Second Pipe Clamp Optional</text>
<text x="231.2" y="248.5">ENG.</text>
<text x="255.2" y="248.5">+/-0.1MM</text>
<text x="289.2" y="248.5">TK</text>
<text x="326.5" y="248.5">2017/5/26</text>
<text x="350.2" y="248.5">SM</text>
<text x="384.8" y="248.5">2017/11/13</text>
<text x="350.2" y="258.5">Approved</text>
<text x="351.5" y="285.7">6b</text>
<text x="360.2" y="285.5">2017/11/13</text>
<text x="399.4" y="285.6">4/4</text>
</g>
<g font-size="3.5">
<text x="39" y="8.6">1</text>
<text x="88.9" y="8.6">2</text>
<text x="138.9" y="8.6">3</text>
<text x="188.9" y="8.6">4</text>
<text x="239" y="8.6">5</text>
<text x="288.9" y="8.6">6</text>
<text x="339" y="8.6">7</text>
<text x="389.1" y="8.6">8</text>
<text x="16.4" y="30">A</text>
<text x="411.7" y="30">A</text>
<text x="16.2" y="77.9">B</text>
<text x="411.5" y="77.9">B</text>
<text x="16.3" y="125.8">C</text>
<text x="411.5" y="125.8">C</text>
<text x="16.2" y="173.6">D</text>
<text x="411.5" y="173.6">D</text>
<text x="16.3" y="221.5">E</text>
<text x="411.5" y="221.5">E</text>
<text x="16.3" y="269.4">F</text>
<text x="411.5" y="269.4">F</text>
<text x="39" y="290.8">1</text>
<text x="88.9" y="290.8">2</text>
<text x="138.9" y="290.8">3</text>
<text x="188.9" y="290.8">4</text>
<text x="239" y="290.8">5</text>
<text x="288.9" y="290.8">6</text>
<text x="339" y="290.8">7</text>
<text x="389.1" y="290.8">8</text>
</g>
<g font-size="2.5">
<text x="231.2" y="242.8">Dept.</text>
<text x="255.2" y="242.8">Technical reference</text>
<text x="289.2" y="242.8">Created by</text>
<text x="350.2" y="242.8">Approved by</text>
<text x="289.2" y="252.8">Document type</text>
<text x="350.2" y="252.8">Document status</text>
<text x="289.2" y="262.8">Title</text>
<text x="350.2" y="262.8">DWG No.</text>
<text x="350.2" y="279.8">Rev.</text>
<text x="360.2" y="279.8">Date of issue</text>
<text x="396.3" y="279.8">Sheet</text>
</g>
</svg>
